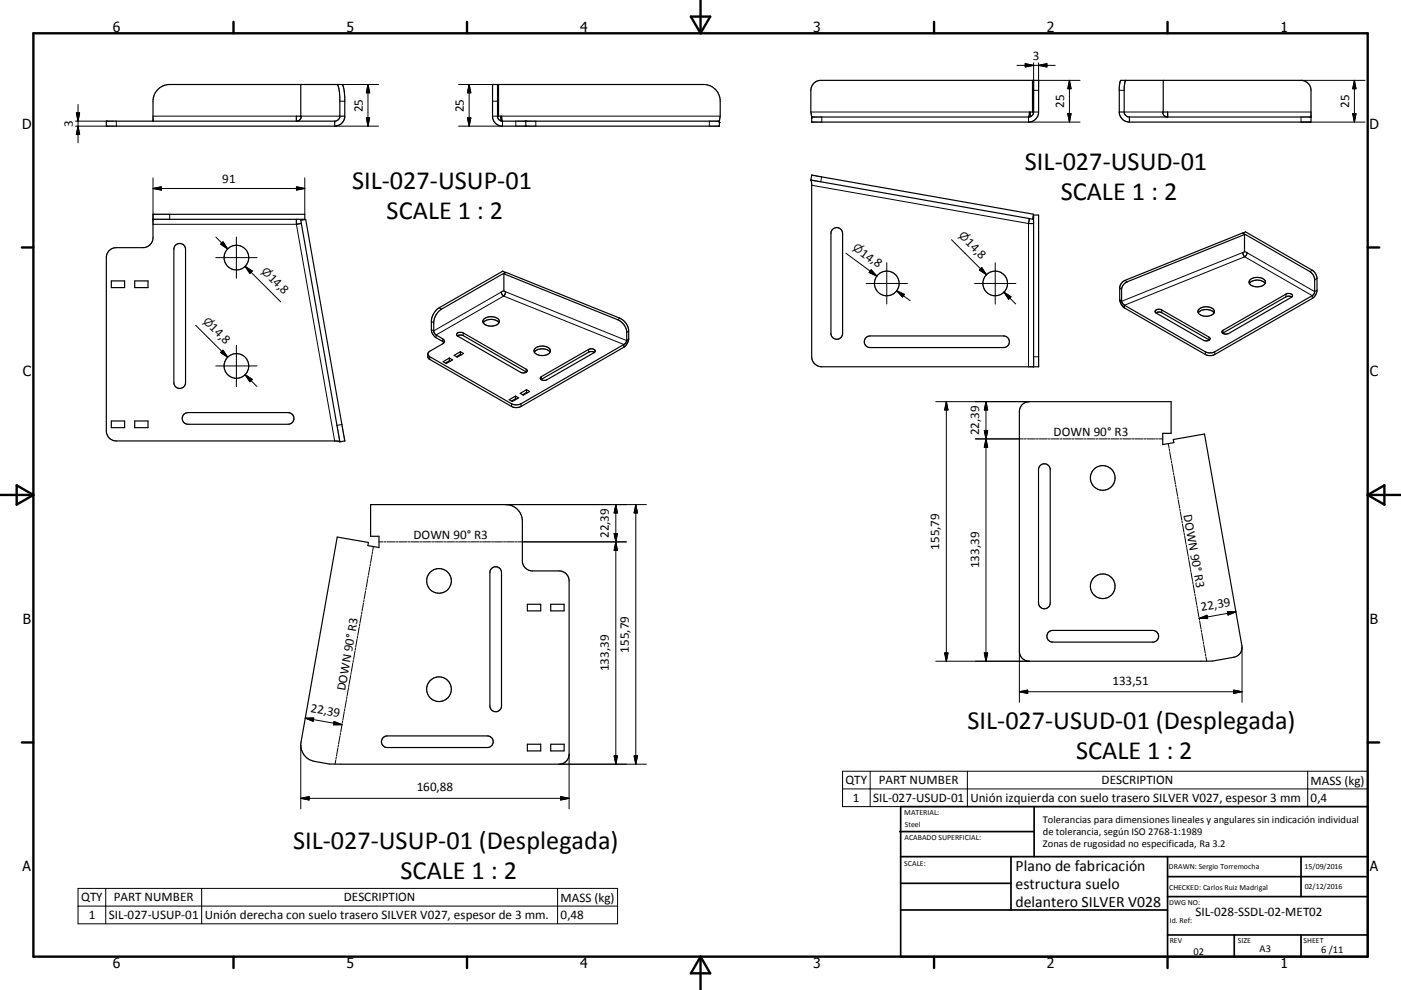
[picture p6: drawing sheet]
<svg xmlns="http://www.w3.org/2000/svg" width="420mm" height="297mm" viewBox="0 0 420 297" stroke-linecap="round" stroke-linejoin="round" font-family="sans-serif">
<g fill="none" stroke="#000" stroke-width=".36">
<path d="M45.9 36.3v-5.9a5 5 0 0 1 5-5h51.6l.4 .6 .4 1.8 .1 7.4a3.1 3.1 0 0 1-2.8 2.7h-68.7v-1.6h68.4M88.9 34.9h1.4a1.46 1.46 0 0 1-1.4 1.4zM90.2 25.4v9.5M100.3 36.3v1.6M101 25.4l.5 .6 .3 1.8 .1 7.1M101.9 34.9h1.5M101.9 34.9a1.55 1.55 0 0 1-1.6 1.4M149.2 25.4v9.5a1.47 1.47 0 0 0 1.5 1.4M149.2 25.4v9.5h1.2l.3 1.4M149.5 25.4v9.5M150.1 34.9l.1 1.4M150.7 36.3h65"/>
<path d="M157.6 36.3v1.6M215.7 36.2v.3M215.7 36.1l.2-1.2v-4.5a5 5 0 0 0-4.9-5h-63.3v9.5a2.96 2.96 0 0 0 3 3h65v-1.6M215.7 36v.3M243.3 34.8l.1 .4M243.4 35.1h65M244 25l.9-.7 1.2-.2h65.3v9.5a3 3 0 0 1-3 3h-65l-.3-3v-6.5l.2-1.1zM308.9 33.6l-.1 1.5M309.6 24.1v9.5M309.8 33.6h-1.2l-.2 1.5M309.9 24.1l-.1 9.5M309.9 33.6a1.52 1.52 0 0 1-1.5 1.5"/>
<path d="M335.6 33.6h1.4M336 24.1h54.1a3 3 0 0 1 3 3v9.5h-54.8a3.1 3.1 0 0 1-2.7-2.7v-7.6zM337 33.6a1.56 1.56 0 0 0 1.6 1.5M337.5 24.1l-.5 2.2v7.3M337.5 24.1h.1M338.6 35.1h54.5M338.6 35.1v1.5M348.6 33.6h1.5v1.5a1.46 1.46 0 0 1-1.5-1.5zM348.7 24.1v9.5M243.1 54l.3 1.3v51.7a3 3 0 0 0 3 3h65v-45.5h-1.5v45.5M243.4 52.5v.1M243.4 52.5l-.3 1.5"/>
<path d="M243.4 52.6l66.4 11.7-.2 1.4-66.5-11.7M45.9 65.8h45.5v-1.5h-45.5v7a3 3 0 0 1-3 3h-8a2.95 2.95 0 0 0-3 3v52a2.99 2.99 0 0 0 3 3h65.4l1.6 .2M52.8 73.4a1.77 1.77 0 0 1 2.8 1.4v40a1.75 1.75 0 0 1-1.7 1.7 1.75 1.75 0 0 1-1.8-1.7v-40l.3-.9zM88.9 65.8v1.5l1.4-.3M90.2 66.1l1.5-.3 11.7 66.5-1.5 .2zM249.6 68.9a1.75 1.75 0 0 1 1.9-.5 1.75 1.75 0 0 1 1.1 1.6v30a1.75 1.75 0 0 1-1.7 1.8 1.75 1.75 0 0 1-1.8-1.8v-30zM308.6 65.6h.1M308.6 65.6l-.2 1.5h1.5M372.7 70l.7-.5 20 11.6a3.2 3.2 0 0 1 1.5 2.4v3.6a3.1 3.1 0 0 1-1.5 2.4l-29.2 16.9a3.1 3.1 0 0 1-2.8 0l-24.3-14M372.7 70l20 11.5a3.2 3.2 0 0 1 1.4 2.5v3.5l-.5 1.1-29.4 16.9a3.1 3.1 0 0 1-2.8 0l-24.3-13.9M372.7 70h.1M373.1 70.4l-.6-.5-35.2 14.2a2.65 2.65 0 0 0-1.6 2.3v3.5"/>
<path d="M373.1 70.4l-35.2 14.2a2.72 2.72 0 0 0-1.6 2.3v3.5M373.1 70.4v5.1l-.5 .2 .4 1.2a.98 .98 0 0 0 .9-1.1l-.8-.4M33.4 84.3h4v2h-4zM40.4 84.3h4v2h-4zM144.9 96.8a3.2 3.2 0 0 1 4.7 0M144.9 96.9a3.3 3.3 0 0 0 4.7 0M144.9 96.9a1.44 1.44 0 0 1 1.6-1.8 2.56 2.56 0 0 1 3.2 1.3l-.1 .5M151.1 82.1l.5-.4 34.2 13.7a4.5 4.5 0 0 1 2.7 3.9v2.4M151.1 82.1l34.1 13.8a4.7 4.7 0 0 1 2.7 3.5v2.8M151.1 82.1v5.2l.5 .2-.6 1.3-.4-.4-.3-.8 .8-.4M151.5 81.7l-19.1 11a5.1 5.1 0 0 0-2.4 4.1l.2 3.1 .4 .5 2 1.2a.86 .86 0 0 1 .6 .8 .86 .86 0 0 1-.6 .8l-3.8 2.2a.87 .87 0 0 0-.5 .8 .87 .87 0 0 0 .5 .8l24.6 14.1a3.1 3.1 0 0 0 2.8 0l30.8-17.7M151.5 81.7l-.7-.4-19.1 11a5.1 5.1 0 0 0-2.4 4.1v2.5a3.1 3.1 0 0 0 1.4 2.4l2.4 1.5"/>
<path d="M151.5 81.7v.1M335.7 89.9a3.7 3.7 0 0 0 1.4 2.5M335.7 89.9l.6 .5M336.3 90.4l.8 1.2M337.1 91.6v.8M346.5 93.1a1.7 1.7 0 0 1 1.8-.1l14.1 8.1a.61 .61 0 0 1 .3 .8 .61 .61 0 0 1-.7 .3l-1.2-.1-14.2-8.2-.3-.4zM346.5 93.9a1.79 1.79 0 0 1 1.8-.1l14.2 8.2M359.2 93.9a3.3 3.3 0 0 1 4.8 0M359.4 92.8a3.2 3.2 0 0 1 4.6 .4 1.77 1.77 0 0 1-2 1.7 2.16 2.16 0 0 1-2.8-1.7zM366.5 99.2l19-11a1.15 1.15 0 0 1 2 .7l-19.2 11.2a1.17 1.17 0 0 1-1.9-.8zM374.6 85a3.2 3.2 0 0 1 4.7 0M374.7 84a3.2 3.2 0 0 1 4.7 .4 2.1 2.1 0 0 1-2.9 1.6 1.63 1.63 0 0 1-1.9-1.8z"/>
<path d="M387.3 89.1a1.77 1.77 0 0 0-1.8 0l-18.9 10.9M132.9 108.5l1.8-1.1 1 .6-1.9 1zM134.7 108.2l-1.1 .7M134.7 107.4v.8M134.7 108.2l.3 .2M136.2 106.6l1.8-1.1 1 .6-1.9 1zM137 100a1.83 1.83 0 0 1 1.9-.1l18.8 10.8a.54 .54 0 0 1 .3 .7 .54 .54 0 0 1-.5 .4l-.7 .1-.7-.2-18.9-10.9-.3-.4zM137.1 100.8l.9-.3 .9 .2 18.9 10.9M138 106.3l-1.1 .7M138 105.5v.8M138 106.3l.3 .2M152.7 119.9l1.8-1.1 1 .6-1.9 1.1z"/>
<path d="M154.5 119.6l-1.1 .7M154.5 118.8v.8M154.5 119.6l.3 .2M156 118l1.9-1.1 .9 .6-1.9 1zM157.9 117.7l-1.2 .7M157.9 116.9v.8M157.9 117.7l.2 .2M160.2 105.6a3.3 3.3 0 0 1 4.7 0M160.4 104.6a3.2 3.2 0 0 1 4.6 .4 1.77 1.77 0 0 1-2 1.7 2.34 2.34 0 0 1-2.9-1.5zM162 113.2l14.5-8.4a1.17 1.17 0 0 1 1.9 .7l-14.4 8.4a1.16 1.16 0 0 1-2-.7zM178.2 105.7a1.8 1.8 0 0 0-1.7 0l-14.3 8.2M187 104.2l-30.8 17.8a3.2 3.2 0 0 1-2.8 0l-24.8-14.3-.3-.5v-1"/>
<path d="M187 103.4v.8M187.9 102.2l-.9 1.2M188.5 101.7l-.6 .5M188.5 101.7l-.5 1.4-1 1.1M259.5 101.5l.4-.5 1-.2h40a1.74 1.74 0 0 1 1.7 1.7 1.74 1.74 0 0 1-1.7 1.8h-40a1.75 1.75 0 0 1-1.4-2.8zM33.4 126.3h4v2h-4zM40.4 126.3h4v2h-4zM55.2 124.2l1.2-.4h30a1.75 1.75 0 0 1 1.7 1.7 1.75 1.75 0 0 1-1.7 1.8h-30a1.76 1.76 0 0 1-1.7-1.1 1.76 1.76 0 0 1 .5-2zM101.9 132.5h.1M306.5 121.4l1-.7 1.1-.2h42.5v9.5h-2.5v3.4l3.3-.6-.1-.9 9.3-1.7 11.2 63.5a2.95 2.95 0 0 1-2.4 3.5l-6.4 1.1-54.9 .1a2.95 2.95 0 0 1-3-3v-71.9l.2-1.1zM311.8 139.7a1.75 1.75 0 0 1 1.9-.5 1.75 1.75 0 0 1 1.2 1.7v40a1.75 1.75 0 0 1-1.8 1.7 1.75 1.75 0 0 1-1.7-1.7v-40zM101.1 161.1l9.3 1.6-.1 1 3.3 .6v-3.4h-2.5v-9.5h40.5a5 5 0 0 1 5 5v11.9a3 3 0 0 0 3 3h8a2.99 2.99 0 0 1 3 3v52a2.99 2.99 0 0 1-3 3h-65.4a21 21 0 0 1-9.4-1.4 5 5 0 0 1-2.5-5.3z"/>
<path d="M147.3 170.6a1.74 1.74 0 0 1 2-.5 1.74 1.74 0 0 1 1.1 1.7v40a1.74 1.74 0 0 1-1.8 1.7 1.74 1.74 0 0 1-1.7-1.7v-40zM158.1 181.3h4v2h-4zM165.1 181.3h4v2h-4zM314.4 189.6l1.2-.5h30a1.75 1.75 0 0 1 1.8 1.8 1.75 1.75 0 0 1-1.8 1.7h-30a1.76 1.76 0 0 1-1.6-1.1 1.76 1.76 0 0 1 .4-1.9zM114.9 221.2l1.2-.4h30a1.74 1.74 0 0 1 1.8 1.7 1.74 1.74 0 0 1-1.8 1.8h-30a1.73 1.73 0 0 1-1.6-1.1 1.73 1.73 0 0 1 .4-2zM158.1 223.3h4v2h-4zM165.1 223.3h4v2h-4z"/>
<circle cx="70.9" cy="77.3" r="3.7"/>
<circle cx="265.9" cy="85" r="3.7"/>
<circle cx="298.4" cy="85" r="3.7"/>
<circle cx="70.9" cy="109.8" r="3.7"/>
<circle cx="330.6" cy="143.4" r="3.7"/>
<circle cx="131.6" cy="174.3" r="3.7"/>
<circle cx="330.6" cy="175.9" r="3.7"/>
<circle cx="131.6" cy="206.8" r="3.7"/>
</g>
<g fill="none" stroke="#000" stroke-width=".3">
<path d="M304.9 19.6h11.5M307.4 19.1l2.5 .5-2.5 .5zM309.9 18.8v5.3M311.4 19.6l2.5-.5v1zM311.4 18.8v5.3h12.4M22.6 37.9h9.3M22.6 36.3h9.3M22.9 33.9h1l-.5 2.4zM23.4 31.3v11.6M23.4 37.9l.5 2.5h-1zM34.9 36.3v1.6M45.9 34.9h43"/>
<path d="M90.3 34.9h11.6M100.3 37.9h13.2M101 25.4h12.5M101.9 30.4h1.5M109.8 35.4h1l-.5 2.5zM110.3 25.4l.5 2.4h-1zM110.3 25.4v12.5M137.5 25.4h10.2M140.1 35.4h1.1l-.5 2.5zM140.7 25.4v12.5M140.7 25.4l.5 2.4h-1.1zM147.7 30.4h1.5"/>
<path d="M147.7 34.9h1.5M150.4 34.9h65.5M150.7 36.3v1.6h-13.2M154.6 36.3v1.6M160.6 36.3v1.6M212.7 36.3v1.6M243.1 33.6h65.5M246.4 35.1v1.5M308.4 35.1v1.5h15.4M309.9 27.1h1.5M309.9 33.6h1.5M320.1 34.1h1l-.5 2.5z"/>
<path d="M320.6 24.1v12.5M320.6 24.1l.5 2.5h-1zM335.6 27.1h1.4M337 33.6h11.6M350.1 33.6h43M390.1 35.1v1.5h19.1M390.1 24.1h19.1M405.5 34.1h1l-.4 2.5zM406.1 24.1l.4 2.5h-1zM406.1 24.1v12.5M45.9 56.5h45.5M45.9 56.5l2.5-.5v1z"/>
<path d="M45.9 53.4v12.4M88.9 56l2.5 .5-2.5 .5zM91.4 53.4v10.9M243.4 55.6l65 11.5v42.9M246.3 53.1l-.2 1.4M45.9 67.3h43l11.4 65M50.9 64.3v1.5M64.7 77.3h12.4M64.7 71.1l3.6 3.6M66.9 72.5l1.4 2.2-2.2-1.4zM70.9 71.1v12.4M73.5 79.9l1.8 1.8"/>
<path d="M73.5 79.9l2.1 1.4-.7 .7zM73.5 79.9l10.7 10.7M253.6 76l9.3 6.8M265.9 78.8v12.4M285.3 71.9l10.5 10.5M298.4 78.8v12.4M372.6 75.7l-36.3 14.7M373.9 75.8l20.2 11.7 .8-.4M58.7 97.6l9.6 9.6M129.3 96.4l.7 .4M131.7 92.3l.7 .4M138.9 99.9v.8"/>
<path d="M150.3 87.6l-20.3 11.7-.7-.4M151.6 87.5l36.3 14.7M185.8 95.4l-.6 .5M188.5 99.3l-.6 .4M259.7 85h12.4M260.9 81.3l2 1.5M261.2 81l1.7 1.8-2.3-1.1zM268.8 87.2l4.1 3M268.8 87.2l2.3 1.1-.5 .8zM292.2 85h12.4M293.6 81l.7-.7 1.5 2.1zM301 87.7l3.5 3.5"/>
<path d="M301 87.7l2.1 1.4-.7 .7zM335.7 86.4l.6 .5M337.3 84.1l.6 .5M348.3 93v.8M366.7 99.1v.8M385.5 88.2v.9M393.4 81.1l-.7 .4M393.4 89.5v-.8l-20.2-11.7-36.1 14.6M394.9 83.5l-.8 .5M64.7 109.8h12.4M66.1 105.7l.8-.6 1.4 2.1zM70.9 103.6v12.4"/>
<path d="M73.5 112.4l3.5 3.5M73.5 112.4l2.1 1.4-.7 .7zM128.8 107v.8M130.7 101.3v-.8l20.3-11.7 36 14.6M132.6 101.6v.8M157.7 110.7v.9M162.3 113v.8M176.5 104.8v.9M309.9 107h1.5M361.4 105.5v.9M362.4 101.1v.8M364.2 105.5v.9"/>
<path d="M102.5 127.4l-1.5 .2M153.4 121.1v.9M156.2 121.1v.9M280.5 120.5h28.1M283.7 120.5v77.9M283.7 120.5l.5 2.5h-1zM292.4 131.7h14.4M295.1 129.2h1l-.5 2.5zM295.6 120.5v77.9M295.6 131.7l.5 2.5h-1zM295.6 120.5l.5 2.5h-1zM307.1 131.7h.6"/>
<path d="M308 131.7h2.4M310.7 131.7h.6M311.6 131.7h2.4M314.3 131.7h.6M315.2 131.7h2.4M317.9 131.7h.5M318.7 131.7h2.4M321.4 131.7h.6M322.3 131.7h2.4M325 131.7h.6M325.9 131.7h2.4M328.6 131.7h.6"/>
<path d="M329.5 131.7h2.4M332.2 131.7h.6M333.1 131.7h2.4M335.8 131.7h.6M336.7 131.7h2.3M339.3 131.7h.6M340.2 131.7h2.4M342.9 131.7h.6M343.8 131.7h2.4M346.5 131.7h.6M347.4 131.7h1.2M350.3 133.1l.2 1.2"/>
<path d="M350.5 134.6l.1 .6M350.7 135.5l.4 2.4M351.2 138.2l.1 .6M351.3 139.1l.4 2.5M151.6 151.4h42.2M184.6 151.4v77.9M184.6 151.4l.5 2.5h-1zM190.6 151.4v77.9M190.6 151.4l.5 2.5h-1zM351.8 141.9l.1 .6M352 142.8l.4 2.4M352.5 145.5l.1 .6"/>
<path d="M352.6 146.4l.4 2.4M353.1 149.1l.1 .6M353.2 150l.5 2.4M353.7 152.7l.1 .6M353.9 153.6l.4 2.5M354.4 156.4l.1 .6M354.5 157.3l.5 2.4M355 160l.1 .6M109.1 180l-.1 .6M109.6 177.3l-.4 2.4M109.8 176.4l-.1 .6M110.2 173.6l-.4 2.5"/>
<path d="M110.4 172.8l-.1 .5M110.9 170l-.4 2.5M111.1 169.1l-.1 .6M111.5 166.4l-.4 2.4M111.7 165.5l-.1 .6M111.9 164l-.2 1.2M113.6 162.6h1.2M115.1 162.6h.6M116 162.6h2.4M118.7 162.6h.6M119.6 162.6h2.4M122.3 162.6h.6"/>
<path d="M123.2 162.6h2.4M125.9 162.6h.6M126.8 162.6h2.3M129.5 162.6h.6M130.3 162.6h2.4M133 162.6h.6M133.9 162.6h2.4M136.6 162.6h.6M137.5 162.6h2.4M140.2 162.6h.6M141.1 162.6h2.4M143.8 162.6h.6"/>
<path d="M144.7 162.6h2.4M147.4 162.6h.6M148.2 162.6h2.4M150.9 162.6h.6M151.8 162.6h2.4M154.5 162.6h.6M155.4 162.6h32.4M184.1 160.1h1l-.5 2.5zM184.6 162.6l.5 2.5h-1zM355.2 160.9l.4 2.4M355.7 163.6l.1 .6M355.8 164.5l.4 2.4"/>
<path d="M356.3 167.2l.1 .7M356.4 168.1l.5 2.5M356.9 170.8l.1 .7M357.1 171.8l.4 2.4M357.6 174.5l.1 .6M357.7 175.4l.5 2.4M358.2 178.1l.1 .6M358.4 179l.4 2.4M105.8 199l-.5 2.5M105.9 198.1l-.1 .6M106.4 195.4l-.4 2.4M106.6 194.5l-.1 .6"/>
<path d="M107 191.8l-.4 2.4M107.2 190.9l-.1 .6M107.7 188.1l-.4 2.5M107.9 187.3l-.1 .5M108.3 184.5l-.4 2.4M108.5 183.6l-.1 .6M109 180.9l-.5 2.4M280.5 198.4h28.1M283.2 195.9h1l-.5 2.5zM295.1 195.9h1l-.5 2.5zM305.6 195.4v15.3M358.8 181.7l.2 .6"/>
<path d="M359 182.6l.4 2.5M359.5 185.4l.1 .6M359.5 185.5l2.4-.9 .2 1zM359.6 186.3l.5 2.4M360.1 189l.1 .6M360.3 189.9l.4 2.4M360.8 192.6l.1 .6M360.9 193.5l.4 2.4M361.4 196.2l.1 .6M361.6 197.1l.2 1.3M368 183.5l2.5 .1-2.3 .9zM370.5 183.6l-11 1.9"/>
<path d="M372.4 194.2v16.5M91.5 215.5l11 1.9M91.5 215.5l2.6-.1-.2 1zM100.2 216.5l2.3 .9-2.5 .1zM102.1 219.9l-.1 .6M102.6 217.2l-.4 2.4M102.8 216.2l-.2 .6M103.2 213.5l-.4 2.5M103.4 212.6l-.1 .6M103.9 209.9l-.5 2.4M104 209l-.1 .6M104.5 206.3l-.4 2.4"/>
<path d="M104.7 205.4l-.1 .6M105.1 202.6l-.4 2.5M105.3 201.8l-.1 .5M305.6 207.5h66.8M305.6 207.5l2.5-.5v1zM369.9 207l2.5 .5-2.5 .5zM90.2 239.5h80.4M90.2 239.5l2.5-.5v1zM90.2 223.5v19.2M100.7 228l-.3 1.2M100.8 227.1l-.1 .6M101.3 224.4l-.4 2.4"/>
<path d="M101.5 223.5l-.1 .6M101.9 220.8l-.4 2.4M167.6 229.3h26.2M168.1 239l2.5 .5-2.5 .5zM170.6 226.3v16.4M184.1 226.8h1l-.5 2.5zM190.1 226.8h1l-.5 2.5zM252.6 231.4h157.4v10.6h-157.4zM252.6 236.7h157.4M260.9 231.4v10.6M290 231.4v10.6M392.1 231.4v10.6"/>
<path d="M23.4 266.5h161.8v10.7h-161.8zM23.4 271.8h161.8M31.7 266.5v10.7M60.5 266.5v10.7M167.2 266.5v10.7"/>
</g>
<circle cx="215.7" cy="36.8" r=".18" fill="#000"/>
<g fill="none" stroke="#000" stroke-width=".71">
<path d="M10 10h400v277h-400zM70 6.6v3.4M140 6.6v3.4M207.1 5h5.8l-2.9 5zM210 0v10M280 6.6v3.4M350 6.6v3.4M6.6 74.2h3.4M410 74.2h3.5M0 148.5h10M5 145.6l5 2.9-5 2.9zM410 148.5h10.1"/>
<path d="M410 148.5l5.1-2.9v5.8zM6.6 222.7h3.4M410 222.7h3.5M70 287v3.4M140 287v3.4M210 287v10M210 287l2.9 5h-5.8zM280 287v3.4M350 287v3.4"/>
</g>
<g fill="none" stroke="#000" stroke-width=".51">
<path d="M269.7 249.5h40.3M270 242h140v45h-140zM270 257h140M303.1 257v16M310 242v15M350 257v30M390.1 257v12M270 265h33.1M270 273h80M350 269h60M350 263h60M350 280.5h60"/>
<path d="M370 280.5v6.5M390.1 280.5v6.5"/>
</g>
<g fill="#000" stroke="#000" stroke-width=".3">
<path d="M311.4 19.6l2.5-.5v1zM22.9 33.9h1l-.5 2.4zM109.8 35.4h1l-.5 2.5zM110.3 25.4l.5 2.4h-1zM140.1 35.4h1.1l-.5 2.5zM140.7 25.4l.5 2.4h-1.1zM307.4 19.1l2.5 .5-2.5 .5zM320.1 34.1h1l-.5 2.5zM320.6 24.1l.5 2.5h-1zM405.5 34.1h1l-.4 2.5zM406.1 24.1l.4 2.5h-1zM23.4 37.9l.5 2.5h-1z"/>
<path d="M45.9 56.5l2.5-.5v1zM88.9 56l2.5 .5-2.5 .5zM66.9 72.5l1.4 2.2-2.2-1.4zM73.5 79.9l2.1 1.4-.7 .7zM261.2 81l1.7 1.8-2.3-1.1zM268.8 87.2l2.3 1.1-.5 .8zM293.6 81l.7-.7 1.5 2.1zM301 87.7l2.1 1.4-.7 .7zM66.1 105.7l.8-.6 1.4 2.1zM73.5 112.4l2.1 1.4-.7 .7zM283.7 120.5l.5 2.5h-1zM295.1 129.2h1l-.5 2.5z"/>
<path d="M295.6 131.7l.5 2.5h-1zM295.6 120.5l.5 2.5h-1zM184.6 151.4l.5 2.5h-1zM190.6 151.4l.5 2.5h-1zM184.1 160.1h1l-.5 2.5zM184.6 162.6l.5 2.5h-1zM283.2 195.9h1l-.5 2.5zM295.1 195.9h1l-.5 2.5zM359.5 185.5l2.4-.9 .2 1zM368 183.5l2.5 .1-2.3 .9zM91.5 215.5l2.6-.1-.2 1zM100.2 216.5l2.3 .9-2.5 .1z"/>
<path d="M305.6 207.5l2.5-.5v1zM369.9 207l2.5 .5-2.5 .5zM90.2 239.5l2.5-.5v1zM184.1 226.8h1l-.5 2.5zM190.1 226.8h1l-.5 2.5zM168.1 239l2.5 .5-2.5 .5z"/>
</g>
<g font-size="7.9">
<text x="307.3" y="51">SIL-027-USUD-01</text>
<text x="105.6" y="56.6">SIL-027-USUP-01</text>
<text x="318" y="59.9">SCALE 1 : 2</text>
<text x="115.9" y="65.7">SCALE 1 : 2</text>
<text x="290.1" y="218.7">SIL-027-USUD-01 (Desplegada)</text>
<text x="322.7" y="227.7">SCALE 1 : 2</text>
<text x="87.9" y="254.7">SIL-027-USUP-01 (Desplegada)</text>
<text x="120.1" y="263.7">SCALE 1 : 2</text>
</g>
<g font-size="4.7">
<text x="304.5" y="261.2">Plano de fabricación</text>
<text x="304.5" y="266.6">estructura suelo</text>
<text x="304.5" y="272">delantero SILVER V028</text>
</g>
<g font-size="4.2">
<text x="33.9" y="9.6">6</text>
<text x="103.9" y="9.6">5</text>
<text x="173.9" y="9.6">4</text>
<text x="243.8" y="9.6">3</text>
<text x="313.9" y="9.6">2</text>
<text x="383.9" y="9.6">1</text>
<text x="6.7" y="38.7">D</text>
<text x="410.5" y="38.7">D</text>
<text x="6.9" y="112.9">C</text>
<text x="410.7" y="112.9">C</text>
<text x="6.9" y="187.1">B</text>
<text x="410.7" y="187.1">B</text>
<text x="6.8" y="261.4">A</text>
<text x="410.7" y="261.4">A</text>
<text x="33.9" y="290.4">6</text>
<text x="103.9" y="290.4">5</text>
<text x="173.9" y="290.4">4</text>
<text x="243.8" y="290.4">3</text>
<text x="313.9" y="290.4">2</text>
<text x="383.9" y="290.4">1</text>
</g>
<g font-size="3.9">
<text x="309.6" y="18">3</text>
<text x="108.8" y="33.6" transform="rotate(-90 108.8 33.6)">25</text>
<text x="139.1" y="33.6" transform="rotate(-90 139.1 33.6)">25</text>
<text x="319" y="32.3" transform="rotate(-90 319 32.3)">25</text>
<text x="404.5" y="32.3" transform="rotate(-90 404.5 32.3)">25</text>
<text x="21.8" y="38.1" transform="rotate(-90 21.8 38.1)">3</text>
<text x="66.6" y="55">91</text>
<text x="257.7" y="76.4" transform="rotate(36 257.7 76.4)">14,8</text>
<text x="289.3" y="72.9" transform="rotate(45 289.3 72.9)">14,8</text>
<text x="80.3" y="83.6" transform="rotate(45 80.3 83.6)">14,8</text>
<text x="62.7" y="98.6" transform="rotate(45 62.7 98.6)">14,8</text>
<text x="293.5" y="130.6" transform="rotate(-90 293.5 130.6)">22,39</text>
<text x="315.9" y="130.9">DOWN 90° R3</text>
<text x="354.8" y="154.6" transform="rotate(80 354.8 154.6)">DOWN 90° R3</text>
<text x="124" y="161.8">DOWN 90° R3</text>
<text x="182.5" y="161.5" transform="rotate(-90 182.5 161.5)">22,39</text>
<text x="281.6" y="164.9" transform="rotate(-90 281.6 164.9)">155,79</text>
<text x="293.5" y="170.5" transform="rotate(-90 293.5 170.5)">133,39</text>
<text x="360.3" y="183.3" transform="rotate(-10 360.3 183.3)">22,39</text>
<text x="188.6" y="195.8" transform="rotate(-90 188.6 195.8)">155,79</text>
<text x="182.5" y="201.4" transform="rotate(-90 182.5 201.4)">133,39</text>
<text x="103.5" y="207.4" transform="rotate(-80 103.5 207.4)">DOWN 90° R3</text>
<text x="333.5" y="205.5">133,51</text>
<text x="93" y="213.6" transform="rotate(10 93 213.6)">22,39</text>
<text x="125" y="237.4">160,88</text>
<text x="253.5" y="235.3">QTY</text>
<text x="263.5" y="235.3">PART NUMBER</text>
<text x="330.3" y="235.3">DESCRIPTION</text>
<text x="392.9" y="235.4">MASS (kg)</text>
<text x="255.7" y="240.5">1</text>
<text x="261.8" y="240.6">SIL-027-USUD-01</text>
<text x="290.9" y="240.7">Unión izquierda con suelo trasero SILVER V027, espesor 3 mm</text>
<text x="392.9" y="240.6">0,4</text>
<text x="24.3" y="270.4">QTY</text>
<text x="26.6" y="275.8">1</text>
<text x="32.6" y="275.8">SIL-027-USUP-01</text>
<text x="34.1" y="270.4">PART NUMBER</text>
<text x="61.4" y="275.8">Unión derecha con suelo trasero SILVER V027, espesor de 3 mm.</text>
<text x="103.1" y="270.4">DESCRIPTION</text>
<text x="168.1" y="270.5">MASS (kg)</text>
<text x="168.1" y="275.8">0,48</text>
<text x="358.4" y="274.9">SIL-028-SSDL-02-MET02</text>
</g>
<g font-size="3.3">
<text x="287.3" y="71" transform="rotate(45 287.3 71)">⌀</text>
<text x="255.5" y="74.7" transform="rotate(36 255.5 74.7)">⌀</text>
<text x="78.2" y="81.6" transform="rotate(45 78.2 81.6)">⌀</text>
<text x="60.7" y="96.6" transform="rotate(45 60.7 96.6)">⌀</text>
</g>
<g font-size="3.1">
<text x="312.7" y="246.8">Tolerancias para dimensiones lineales y angulares sin indicación individual</text>
<text x="312.7" y="250.4">de tolerancia, según ISO 2768-1:1989</text>
<text x="312.7" y="254">Zonas de rugosidad no especificada, Ra 3.2</text>
<text x="357.8" y="286.5">02</text>
<text x="377.6" y="285.6">A3</text>
<text x="396.1" y="285.9">6 /11</text>
</g>
<g font-size="2.4">
<text x="271.1" y="244.4">MATERIAL:</text>
<text x="271.2" y="252">ACABADO SUPERFICIAL:</text>
<text x="271.3" y="248">Steel</text>
<text x="271.1" y="259.7">SCALE:</text>
<text x="350.4" y="260.8">DRAWN: Sergio Torremocha</text>
<text x="391.1" y="260.6">15/09/2016</text>
<text x="350.5" y="266.9">CHECKED: Carlos Ruiz Madrigal</text>
<text x="391.2" y="266.7">02/12/2016</text>
<text x="350.5" y="271.4">DWG NO:</text>
<text x="350.7" y="276.9">Id. Ref:</text>
<text x="350.7" y="282.8">REV</text>
<text x="371.1" y="282.9">SIZE</text>
<text x="390.8" y="283">SHEET</text>
</g>
</svg>
